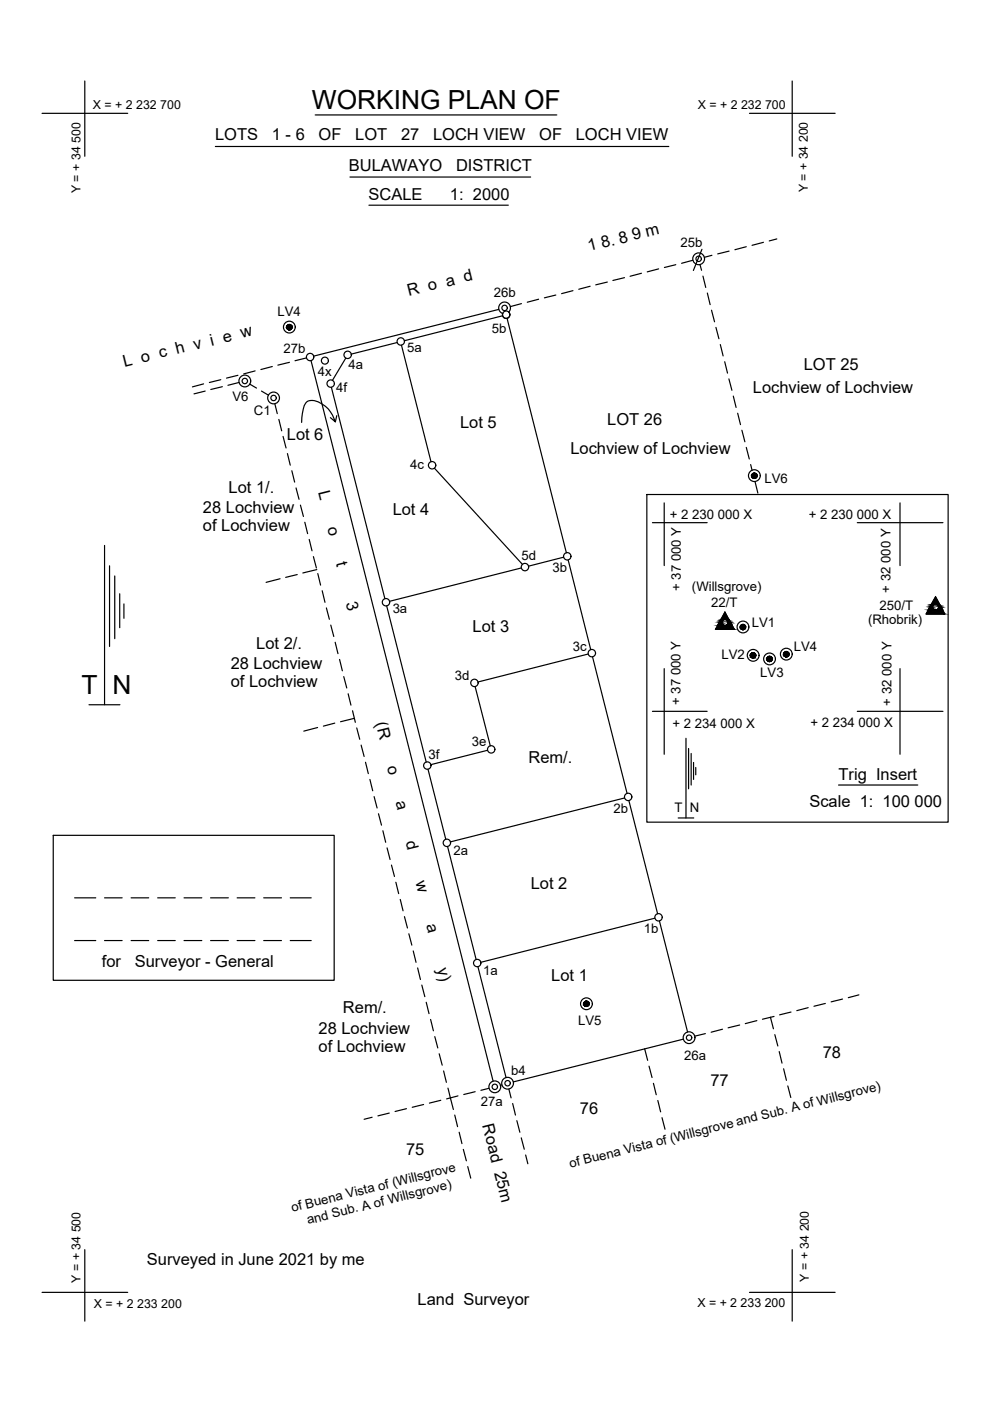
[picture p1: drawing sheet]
<svg xmlns="http://www.w3.org/2000/svg" width="210mm" height="297mm" viewBox="0 0 210 297" stroke-linecap="round" stroke-linejoin="round" font-family="sans-serif">
<!-- layer: PEN1 -->
<g fill="none" stroke="#000" stroke-width=".25">
<path d="M107.9 66.2a1.25 1.25 0 0 0-.2-1.9 1.25 1.25 0 0 0-1.8 .4 1.25 1.25 0 0 0 .7 1.8"/>
<circle cx="148.1" cy="54.9" r="1.25"/>
<circle cx="61.3" cy="69.3" r="1.25"/>
<circle cx="51.9" cy="80.8" r="1.25"/>
<circle cx="58" cy="84.4" r="1.25"/>
<circle cx="159.9" cy="100.8" r="1.25"/>
<circle cx="153.7" cy="131.9" r=".66"/>
<circle cx="157.5" cy="132.9" r="1.25"/>
<circle cx="159.7" cy="138.9" r="1.25"/>
<circle cx="163.2" cy="139.7" r="1.25"/>
<circle cx="166.7" cy="138.7" r="1.25"/>
<circle cx="198.4" cy="128.7" r=".66"/>
<circle cx="124.3" cy="212.8" r="1.25"/>
<circle cx="104.9" cy="230.4" r="1.25"/>
<circle cx="107.6" cy="229.7" r="1.25"/>
<circle cx="146.1" cy="220" r="1.25"/>
</g>
<!-- layer: 0 -->
<g fill="none" stroke="#000" stroke-width=".25">
<path d="M18 17.2v15.9M168 17.2v15.9M8.9 24h18.2M45.7 31.1h96.1M66.8 24.4h51.3M74.2 37.5h38.3M158.9 24h18.2M78.2 43.5h29.6M128.8 59.8l-2.5 .6M132.4 58.9l-2.5 .6M136 57.9l-2.4 .7M139.6 57l-2.4 .6"/>
<path d="M143.3 56.1l-2.4 .6M146.9 55.2l-2.4 .6M148.4 56.1l.3 1.2M148.8 52.9l-1.8 4.4M149 58.5l.6 2.4M150.9 54.1l-1.6 .5M154.6 53.2l-2.4 .6M158.2 52.3l-2.4 .6M161.9 51.4l-2.4 .6M164.7 50.7l-1.6 .4M50.4 79.6l-2.4 .6M54.1 78.6l-2.4 .7"/>
<path d="M57.7 77.7l-2.4 .6M61.4 76.8l-2.5 .6M65 75.9l-2.4 .6M65.9 76.4l38.6 152.8M73.3 75.9l-2.8 4.8M84.2 72.6l-9.7 2.5M85.1 73.2l6.3 24.7M105.7 65.6l-39.2 9.9M106.5 67l-20.8 5.2M107.5 67.5l12.6 49.7M107.9 66.1a.78 .78 0 0 1-.4 1.4 .78 .78 0 0 1-.9-1.1M110.6 64.4l-2.4 .6"/>
<path d="M114.2 63.4l-2.4 .7M117.8 62.6l-2.4 .5M121.5 61.6l-2.4 .7M125.1 60.7l-2.4 .6M150 62.1l.6 2.5M150.9 65.8l.6 2.4M151.8 69.4l.6 2.4M152.7 73.1l.6 2.4M153.7 76.7l.5 2.4M43.2 81.4l-2.4 .6M43.5 82.9l-2.4 .6M46.8 80.5l-2.4 .6"/>
<path d="M47.1 82l-2.4 .6M50.7 81.1l-2.4 .6M52.9 81.4l1.5 .9M55.4 82.9l1.5 .9M58.3 85.6l.5 2.1M59.1 88.9l.6 2.4M60 92.5l.6 2.5M60.9 96.2l.6 2.4M61.9 99.8l.6 2.4M70 88.5l1.1 .9a5.9 5.9 0 0 0-5.2-4.5l-.6 .1-.5 .4a8.1 8.1 0 0 0-.8 4.2M70.3 82.1l11.3 44.8M71.4 88.1l-.3 1.3"/>
<path d="M92.1 99.3l18.7 20.4M154.5 80.3l.7 2.4M155.5 84l.6 2.4M156.4 87.6l.6 2.4M157.3 91.2l.6 2.5M158.2 94.9l.7 2.4M159.2 98.5l.3 1.2M22.2 115.6v33.8M23.2 120v17.1M62.8 103.4l.6 2.5M63.7 107.1l.6 2.4M64.6 110.7l.6 2.4"/>
<path d="M65.6 114.4l.6 2.4M66.4 118l.7 2.4M119.5 118.1l-7.5 1.9M120.5 118.7l4.8 19M137.1 104.8h63.9v69.5h-63.9zM138.3 110.8h11.6M140.8 106.6v13.3M159.6 100.4l.3 1.1M160.1 102.1l.6 2.4M181.8 110.8h18.1M190.8 106.6v13.3M24.3 122.1v13.3"/>
<path d="M25.4 125.9v7.2M26.3 128v3.1M59.4 122.7l-3 .8M63 121.8l-2.4 .6M67.2 120.8l-3 .7M67.4 121.6l.6 2.5M68.3 125.3l.6 2.4M69.2 128.9l.6 2.4M70.1 132.5l.7 2.4M71.1 136.2l.6 2.4M72 139.8l.6 2.4M82 128.5l8.4 33.1"/>
<path d="M110.5 120.4l-27.9 7.1M124.7 138.7l-23.4 5.9M125.6 139.3l7.4 28.9M153.7 129.8l2 3.6h-4zM198.4 126.5l1.9 3.7h-3.9zM18.9 149.4h6.5M67.3 154.2l-2.9 .8M71 153.3l-2.4 .7M72.9 143.5l.6 2.4M73.8 147.1l.6 2.4M74.7 150.7l.6 2.4M75.1 152.3l-2.9 .7"/>
<path d="M75.6 154.3l.7 2.4M76.6 158l.6 2.4M100.7 145.6l3.3 12.5M103.4 159.1l-12.1 3M138.3 150.8h11.6M140.8 141.8v18.1M145.4 156.5v16.9M146 158.7v8.5M146.5 159.8v6.6M181.8 150.8h18.1M190.8 141.8v18.1M11.3 177.1h59.6v30.7h-59.6z"/>
<path d="M77.5 161.6l.6 2.4M78.4 165.3l.6 2.4M79.3 168.9l.7 2.4M80.2 172.5l.7 2.4M81.2 176.1l.6 2.5M82.1 179.8l.6 2.4M90.7 163.1l3.8 14.9M94.9 179.5l6.1 23.9M132.4 169.2l-37 9.3M133.3 169.7l6.1 24M143.8 173.4h3.3M147.1 161.7v3.6"/>
<path d="M147.5 162.7v1.6M177.8 166.4h16.8M15.8 199.4h4.5M15.8 190.4h4.5M22.2 199.4h3.7M22.2 190.4h3.7M27.8 199.4h3.7M27.8 190.4h3.7M33.4 199.4h3.8M33.4 190.4h3.8M39 199.4h3.8M39 190.4h3.8"/>
<path d="M44.6 199.4h3.8M44.6 190.4h3.8M50.3 199.4h3.7M50.3 190.4h3.7M55.9 199.4h3.8M55.9 190.4h3.8M61.5 199.4h4.5M61.5 190.4h4.5M83 183.4l.6 2.4M83.9 187.1l.6 2.4M84.9 190.7l.6 2.4M85.8 194.3l.6 2.5"/>
<path d="M86.7 198l.6 2.4M138.8 194.7l-36.9 9.3M139.8 195.3l6 23.5M87.6 201.6l.6 2.4M88.5 205.2l.6 2.5M89.4 208.9l.7 2.4M90.4 212.5l.6 2.4M91.3 216.1l.6 2.5M92.2 219.8l.6 2.4M101.3 205l6 23.5M149.5 219.1l-2.2 .6M153.2 218.2l-2.4 .6"/>
<path d="M156.8 217.3l-2.4 .6M160.5 216.4l-2.5 .6M163.4 215.7l.6 2.4M164.1 215.5l-2.4 .6M164.3 219.4l.6 2.4M167.7 214.6l-2.4 .6M171.4 213.6l-2.5 .7M175 212.8l-2.4 .5M178.6 211.8l-2.4 .6M182.1 210.9l-2.2 .6M78.9 236.9l-1.7 .4M82.5 236l-2.4 .6"/>
<path d="M86.2 235.1l-2.4 .6M89.8 234.2l-2.4 .6M93.1 223.4l.7 2.4M93.5 233.3l-2.5 .6M94.1 227.1l.5 2.4M95 230.7l1.1 4.5M96.4 236.4l.6 2.5M97.1 232.4l-2.4 .6M100.7 231.5l-2.4 .6M103.7 230.7l-1.7 .5M106.4 230l-.3 .1M107.9 230.9l.5 1.9"/>
<path d="M108.7 234l.6 2.4M109.6 237.6l.6 2.5M136.7 222.4l.6 2.4M137.6 226l.6 2.5M138.5 229.7l.6 2.4M139.5 233.3l.6 2.4M140.4 237l.6 2.4M144.9 220.3l-36.1 9.1M165.2 223l.6 2.4M166.1 226.6l.6 2.5M167 230.2l.7 2.5M97.4 240.1l.5 2.4"/>
<path d="M98.2 243.7l.7 2.4M99.2 247.3l.6 2.5M110.5 241.2l.7 2.5M111.4 244.9l.5 1.8M8.9 274h18.2M18 265v15.1M158.9 274h18.2M168 265v15.1"/>
<circle cx="148.1" cy="54.9" r=".57"/>
<circle cx="61.3" cy="69.3" r=".57"/>
<circle cx="65.8" cy="75.7" r=".78"/>
<circle cx="68.9" cy="76.5" r=".74"/>
<circle cx="73.7" cy="75.2" r=".78"/>
<circle cx="85" cy="72.4" r=".78"/>
<circle cx="107" cy="65.3" r=".57"/>
<circle cx="107.3" cy="66.7" r=".78"/>
<circle cx="51.9" cy="80.8" r=".57"/>
<circle cx="58" cy="84.4" r=".57"/>
<circle cx="70.1" cy="81.3" r=".78"/>
<circle cx="91.6" cy="98.6" r=".78"/>
<circle cx="120.3" cy="117.9" r=".78"/>
<circle cx="159.9" cy="100.8" r=".57"/>
<circle cx="81.8" cy="127.7" r=".78"/>
<circle cx="111.3" cy="120.2" r=".78"/>
<circle cx="125.5" cy="138.5" r=".78"/>
<circle cx="157.5" cy="132.9" r=".57"/>
<circle cx="159.7" cy="138.9" r=".57"/>
<circle cx="163.2" cy="139.7" r=".57"/>
<circle cx="166.7" cy="138.7" r=".57"/>
<circle cx="100.6" cy="144.8" r=".78"/>
<circle cx="104.1" cy="158.9" r=".78"/>
<circle cx="90.6" cy="162.3" r=".78"/>
<circle cx="94.7" cy="178.7" r=".78"/>
<circle cx="133.2" cy="169" r=".78"/>
<circle cx="139.6" cy="194.5" r=".78"/>
<circle cx="101.2" cy="204.2" r=".78"/>
<circle cx="124.3" cy="212.8" r=".57"/>
<circle cx="104.9" cy="230.4" r=".57"/>
<circle cx="107.6" cy="229.7" r=".57"/>
<circle cx="146.1" cy="220" r=".57"/>
</g>
<g fill="#000" stroke="#000" stroke-width=".21">
<path d="M61.2 69.9h.3zM61.3 68.8h.1zM159.5 101.2h.8zM159.8 101.4h.2zM159.8 100.3h.2zM152.2 132.6h3.1l.4 .8zM153.7 129.8l.8 1.5h-1.6zM157.4 133.5h.2zM157.5 132.4h.1zM159.5 139.5h.3zM159.6 138.4h.1zM163.1 139.2h.1z"/>
<path d="M166.6 139.3h.2zM166.6 138.2h.2zM196.8 129.4h3.1l.4 .8zM198.4 126.5l.8 1.5h-1.7zM163 140.2h.3zM124.2 213.4h.2zM124.2 212.3h.2z"/>
<path d="M61.2 69.9h.2zM61.3 69.9h.1z"/>
<path d="M61.3 68.8l.2 .1zM61.3 68.8l.2 .1z"/>
<path d="M61.2 68.9h.3zM61.2 68.9h.3z"/>
<path d="M61.2 68.9h.4zM61.1 68.9h.5z"/>
<path d="M61.2 69.9h.3zM61.2 69.9h.3z"/>
<path d="M61.1 68.9h.5zM61.1 68.9h.5z"/>
<path d="M61.1 69.9h.5zM61.1 69.9h.4z"/>
<path d="M61.1 68.9h.6zM61.1 68.9h.6z"/>
<path d="M61.1 69.9h.5zM61.1 69.9h.5z"/>
<path d="M61 68.9h.7zM61 68.9h.7z"/>
<path d="M61 69.8h.7zM61 69.8l.6 .1z"/>
<path d="M61 68.9l.8 .1zM61 68.9l.8 .1z"/>
<path d="M61 69.8h.7zM61 69.8h.7z"/>
<path d="M60.9 69h.9zM60.9 69h.9z"/>
<path d="M60.9 69.8h.9zM60.9 69.8h.8z"/>
<path d="M60.9 69l.9 .1zM60.9 69l.9 .1z"/>
<path d="M60.9 69.1h.9zM60.9 69.1h.9z"/>
<path d="M60.9 69.7h.9zM60.9 69.7h.9z"/>
<path d="M60.9 69.7h.9zM60.9 69.7l.9 .1z"/>
<path d="M60.9 69.1l1 .1zM60.9 69.1l1 .1z"/>
<path d="M60.9 69.6h.9zM60.9 69.6l.9 .1z"/>
<path d="M60.8 69.2h1.1zM60.8 69.2h1.1z"/>
<path d="M60.8 69.2l1.1 .1zM60.8 69.2l1.1 .1z"/>
<path d="M60.8 69.3h1.1zM60.8 69.3h1.1z"/>
<path d="M60.8 69.3l1.1 .1zM60.8 69.3l1.1 .1z"/>
<path d="M60.8 69.5h1.1zM60.8 69.5h1.1z"/>
<path d="M60.8 69.5h1.1zM60.8 69.5h1.1z"/>
<path d="M60.8 69.5l1.1 .1zM60.8 69.5l1.1 .1z"/>
<path d="M60.8 69.6h1.1zM60.8 69.6h1z"/>
<path d="M60.8 69.4h1.1zM60.8 69.4l1.1 .1z"/>
<path d="M159.8 101.4h.2zM159.8 101.4h.2z"/>
<path d="M159.8 100.3l.2 .1zM159.8 100.3l.2 .1z"/>
<path d="M159.8 100.4h.3zM159.8 100.4h.3z"/>
<path d="M159.8 100.4h.4zM159.8 100.4h.4z"/>
<path d="M159.8 101.4h.3zM159.8 101.4h.2z"/>
<path d="M159.7 100.4h.5zM159.7 100.4h.5z"/>
<path d="M159.7 101.4h.5zM159.7 101.4h.4z"/>
<path d="M159.7 100.4h.6zM159.7 100.4h.6z"/>
<path d="M159.7 101.4h.5zM159.7 101.4h.5z"/>
<path d="M159.6 100.4l.7 .1zM159.6 100.4l.7 .1z"/>
<path d="M159.6 101.3h.7zM159.6 101.3l.6 .1z"/>
<path d="M159.6 100.5h.7zM159.5 100.5h.8z"/>
<path d="M159.6 101.3h.7zM159.6 101.3h.7z"/>
<path d="M159.5 100.5h.8zM159.5 100.5h.8z"/>
<path d="M159.5 100.5l.9 .1zM159.5 100.5l.9 .1z"/>
<path d="M159.5 101.2h.8zM159.5 101.2l.8 .1z"/>
<path d="M159.5 100.6h.9zM159.5 100.6h.9z"/>
<path d="M159.5 101.2h.9zM159.5 101.2h.8zM159.5 101.2h.8z"/>
<path d="M159.4 100.6l1 .1zM159.4 100.6l1 .1z"/>
<path d="M159.4 100.7h1.1zM159.4 100.7h1.1z"/>
<path d="M159.4 101.1h1zM159.4 101.1h1z"/>
<path d="M159.4 101.1h1zM159.4 101.1l1 .1z"/>
<path d="M159.4 100.7l1.1 .1zM159.4 100.7l1.1 .1z"/>
<path d="M159.4 100.8h1.1zM159.4 100.8h1.1z"/>
<path d="M159.4 100.8l1.1 .1zM159.4 100.8l1.1 .1z"/>
<path d="M159.4 100.9l1.1 .1zM159.4 100.9l1.1 .1z"/>
<path d="M159.4 101h1.1zM159.4 101h1.1z"/>
<path d="M159.4 101h1.1zM159.4 101h1.1z"/>
<path d="M159.4 101h1.1zM159.4 101l1 .1z"/>
<path d="M152.6 131.9l.4 .1v-.1zM152.6 131.9l.4 .1h-.5z"/>
<path d="M152.5 132l.6 .2-.1-.2zM152.5 132l.6 .2h-.7z"/>
<path d="M152.6 131.8l.4 .1 .1-.1zM152.6 131.8l.4 .1h-.4z"/>
<path d="M152.4 132.2h.7zM152.4 132.2h.7h-.8z"/>
<path d="M152.7 131.6l.4 .2v-.2zM152.7 131.6l.4 .2h-.5z"/>
<path d="M152.3 132.2l.9 .2-.1-.2zM152.3 132.2l.9 .2h-.9z"/>
<path d="M152.8 131.6h.4zM152.8 131.6h.3h-.4z"/>
<path d="M152.3 132.4h1zM152.3 132.4h1z"/>
<path d="M152.8 131.4l.4 .2 .1-.2zM152.8 131.4l.4 .2h-.4z"/>
<path d="M152.3 132.4l1.1 .1zM152.3 132.4l1.1 .1z"/>
<path d="M152.9 131.4h.5zM152.9 131.4h.4z"/>
<path d="M152.2 132.5l1.3 .1zM152.2 132.5l1.3 .1z"/>
<path d="M152.9 131.3h.6zM152.9 131.3l.5 .1z"/>
<path d="M152.2 132.6h1.4zM152.2 132.6h1.4z"/>
<path d="M152.9 131.3h.7zM152.9 131.3h.8z"/>
<path d="M152.9 131.3h.7zM152.9 131.3h.6z"/>
<path d="M152.2 132.6h1.5zM152.2 132.6h1.5z"/>
<path d="M153.7 131.3h.8zM153.7 131.3h.8z"/>
<path d="M153.9 131.3h.6zM153.9 131.3h.6z"/>
<path d="M154 131.3l.6 .1zM154 131.3l.6 .1z"/>
<path d="M154.1 131.4l.5 .1zM154.1 131.4l.5 .1z"/>
<path d="M154.2 131.5l.5 .1-.1-.1zM154.2 131.5l.5 .1z"/>
<path d="M154.2 131.6l.6 .1zM154.2 131.6l.6 .1z"/>
<path d="M154.3 131.7l.5 .1v-.1zM154.3 131.7l.5 .1h-.4z"/>
<path d="M154.4 131.8l.5 .1zM154.4 131.8l.5 .1h-.5z"/>
<path d="M154.4 131.9l.6 .2-.1-.2zM154.4 131.9l.6 .2h-.6z"/>
<path d="M154.4 132.1l.6 .1v-.1zM154.4 132.1l.6 .1h-.7z"/>
<path d="M154.3 132.2l.8 .1-.1-.1zM154.3 132.2l.8 .1h-.9z"/>
<path d="M154.2 132.3l.9 .1zM154.2 132.3l.9 .1h-.9z"/>
<path d="M154.2 132.4l1 .1zM154.1 132.5h1.1z"/>
<path d="M154.1 132.5l1.1 .1zM154.1 132.5l1.1 .1h-1.2z"/>
<path d="M154 132.6h1.2zM153.9 132.6h1.3z"/>
<path d="M153.9 132.6h1.4zM153.8 132.6h1.5z"/>
<path d="M153.8 132.6h1.5zM153.7 132.6h1.6z"/>
<path d="M151.7 133.4h4zM152.2 132.6l3.5 .8h-4z"/>
<path d="M157.4 133.5h.2zM157.5 133.5h.1z"/>
<path d="M157.5 132.4h.1zM157.4 132.4h.2z"/>
<path d="M157.4 132.4h.3zM157.3 132.4h.4z"/>
<path d="M157.3 132.4h.5zM157.3 132.4h.5z"/>
<path d="M157.3 133.5h.4zM157.3 133.5h.3z"/>
<path d="M157.3 132.4l.5 .1zM157.3 132.4l.5 .1z"/>
<path d="M157.3 133.5h.5zM157.3 133.5h.4z"/>
<path d="M157.3 132.5h.5zM157.2 132.5h.6z"/>
<path d="M157.3 133.4h.5zM157.3 133.4l.5 .1z"/>
<path d="M157.2 132.5h.7zM157.2 132.5h.7z"/>
<path d="M157.2 133.4h.6zM157.2 133.4h.6z"/>
<path d="M157.2 132.5l.7 .1zM157.1 132.6h.8z"/>
<path d="M157.2 133.4h.7zM157.2 133.4h.6z"/>
<path d="M157.1 132.6h.9zM157.1 132.6h.9z"/>
<path d="M157.1 133.3h.8zM157.1 133.3l.8 .1z"/>
<path d="M157.1 132.6l.9 .1zM157.1 132.6l.9 .1z"/>
<path d="M157 132.7h1zM157 132.7h1z"/>
<path d="M157 133.3h1zM157 133.3h1z"/>
<path d="M157.1 133.3h.9zM157.1 133.3h.8z"/>
<path d="M157 132.7h1.1zM157 132.7h1.1z"/>
<path d="M157 133.2h1zM157 133.2l1 .1z"/>
<path d="M157 132.7l1.1 .1zM157 132.7l1.1 .1z"/>
<path d="M157 132.8l1.1 .1zM157 132.8l1.1 .1z"/>
<path d="M157 132.9h1.1zM157 132.9h1.1z"/>
<path d="M157 132.9l1.1 .1zM157 132.9l1.1 .1z"/>
<path d="M157 133h1.1zM157 133h1.1z"/>
<path d="M157 133h1.1zM157 133h1.1z"/>
<path d="M157 133l1.1 .1zM157 133l1.1 .1z"/>
<path d="M157 133.1l1.1 .1zM157 133.1l1.1 .1z"/>
<path d="M157 133.2h1.1zM157 133.2h1z"/>
<path d="M159.5 139.5h.2zM159.6 139.5h.1z"/>
<path d="M159.6 138.4h.2zM159.5 138.4h.3z"/>
<path d="M159.5 138.4h.3zM159.5 138.4h.3z"/>
<path d="M159.5 138.4l.4 .1zM159.5 138.4l.4 .1z"/>
<path d="M159.5 139.5h.3zM159.5 139.5h.3z"/>
<path d="M159.4 138.5h.5zM159.4 138.5h.5z"/>
<path d="M159.4 139.4h.5zM159.4 139.4l.4 .1z"/>
<path d="M159.4 138.5h.6zM159.3 138.5h.7z"/>
<path d="M159.4 139.4h.5zM159.4 139.4h.5z"/>
<path d="M159.3 138.5h.7zM159.3 138.5h.7z"/>
<path d="M159.3 139.4h.7zM159.3 139.4h.6z"/>
<path d="M159.3 138.5l.7 .1zM159.3 138.5l.7 .1z"/>
<path d="M159.3 139.3h.7zM159.3 139.3l.7 .1z"/>
<path d="M159.2 138.6h.9zM159.2 138.6h.9z"/>
<path d="M159.2 139.3h.8zM159.2 139.3h.8z"/>
<path d="M159.2 138.6h.9zM159.2 138.6h.9z"/>
<path d="M159.2 139.3h.9zM159.2 139.3h.8z"/>
<path d="M159.2 138.6l.9 .1zM159.2 138.6l.9 .1z"/>
<path d="M159.2 138.7l1 .1zM159.2 138.7l1 .1z"/>
<path d="M159.2 139.2l.9 .1zM159.2 139.2l.9 .1z"/>
<path d="M159.2 139.3h.9zM159.2 139.3h.9z"/>
<path d="M159.1 138.8h1.1zM159.1 138.8h1.1z"/>
<path d="M159.1 138.8h1.1zM159.1 138.8h1.1z"/>
<path d="M159.1 138.8l1.1 .1zM159.1 138.8l1.1 .1z"/>
<path d="M159.1 139.1h1.1zM159.1 139.1h1.1z"/>
<path d="M159.1 139.1h1.1zM159.1 139.1h1.1z"/>
<path d="M159.1 139.1h1.1zM159.1 139.1l1 .1z"/>
<path d="M159.1 138.9l1.1 .1zM159.1 138.9l1.1 .1z"/>
<path d="M159.1 139h1.1zM159.1 139h1.1z"/>
<path d="M159.1 139h1.1zM159.1 139l1.1 .1z"/>
<path d="M163.1 139.2h.2zM163 139.2h.3z"/>
<path d="M163 139.2h.3zM163 139.2h.3z"/>
<path d="M163 139.2h.4zM163 139.2h.4z"/>
<path d="M162.9 139.2h.5zM162.9 139.2h.5z"/>
<path d="M162.9 139.2l.6 .1zM162.9 139.2l.6 .1z"/>
<path d="M162.8 139.3h.7zM162.8 139.3h.7z"/>
<path d="M162.8 139.3h.8zM162.8 139.3h.8z"/>
<path d="M162.8 139.3l.8 .1zM162.8 139.3l.8 .1z"/>
<path d="M162.7 139.4h.9zM162.7 139.4h.9z"/>
<path d="M162.7 139.4l.9 .1zM162.7 139.4l.9 .1z"/>
<path d="M162.7 139.5h.9zM162.7 139.5h.9z"/>
<path d="M162.6 139.5l1.1 .1zM162.6 139.5l1.1 .1z"/>
<path d="M162.6 139.9l1 .1zM162.6 139.9l1 .1z"/>
<path d="M162.7 140h.9zM162.7 140h.9z"/>
<path d="M162.6 139.6h1.1zM162.6 139.6h1.1z"/>
<path d="M162.6 139.6h1.1zM162.6 139.6h1.1z"/>
<path d="M162.6 139.6l1.1 .1zM162.6 139.6l1.1 .1z"/>
<path d="M162.6 139.7l1.1 .1zM162.6 139.7l1.1 .1z"/>
<path d="M162.6 139.8h1.1zM162.6 139.8h1.1z"/>
<path d="M162.6 139.8l1.1 .1zM162.6 139.8l1.1 .1z"/>
<path d="M162.6 139.9h1.1zM162.6 139.9h1z"/>
<path d="M166.6 139.3h.2zM166.6 139.3h.2z"/>
<path d="M166.6 138.2h.2zM166.6 138.2h.2z"/>
<path d="M166.6 138.2h.3zM166.5 138.2h.4z"/>
<path d="M166.5 138.2h.4zM166.5 138.2h.4z"/>
<path d="M166.5 139.3h.4zM166.5 139.3h.3z"/>
<path d="M166.5 138.2h.5zM166.4 138.2h.6z"/>
<path d="M166.5 139.2h.4zM166.5 139.2l.4 .1z"/>
<path d="M166.4 138.2l.6 .1zM166.4 138.2l.6 .1z"/>
<path d="M166.4 139.2h.6zM166.4 139.2h.5z"/>
<path d="M166.4 138.3h.7zM166.4 138.3h.7z"/>
<path d="M166.4 139.2h.6zM166.4 139.2h.6z"/>
<path d="M166.4 138.3h.7zM166.3 138.3h.8z"/>
<path d="M166.4 139.1h.7zM166.4 139.1l.6 .1z"/>
<path d="M166.3 138.3l.8 .1zM166.3 138.3l.8 .1z"/>
<path d="M166.3 138.4h.9zM166.3 138.4h.9z"/>
<path d="M166.3 139.1h.8zM166.3 139.1h.8z"/>
<path d="M166.3 139.1h.8zM166.3 139.1h.8z"/>
<path d="M166.2 138.4l1 .1zM166.2 138.4l1 .1z"/>
<path d="M166.2 139.1h1zM166.2 139.1h.9z"/>
<path d="M166.2 138.5h1zM166.2 138.5h1z"/>
<path d="M166.2 138.5l1 .1zM166.2 138.5l1 .1z"/>
<path d="M166.2 138.9l1 .1zM166.2 138.9l1 .1z"/>
<path d="M166.2 139h1zM166.2 139l1 .1z"/>
<path d="M166.2 138.6h1zM166.2 138.6h1z"/>
<path d="M166.1 138.6l1.1 .1zM166.1 138.6l1.1 .1z"/>
<path d="M166.1 138.7h1.1zM166.1 138.7h1.1z"/>
<path d="M166.1 138.7l1.1 .1zM166.1 138.7l1.1 .1z"/>
<path d="M166.1 138.8h1.1zM166.1 138.8h1.1z"/>
<path d="M166.1 138.8l1.1 .1zM166.1 138.8l1.1 .1z"/>
<path d="M166.2 138.9h1zM166.2 138.9h1z"/>
<path d="M197.3 128.5l.4 .1v-.1zM197.3 128.5l.4 .1h-.5z"/>
<path d="M197.2 128.6l.5 .2v-.2zM197.2 128.6l.5 .2h-.6z"/>
<path d="M197.1 128.8l.6 .1v-.1zM197.1 128.8l.6 .1h-.7z"/>
<path d="M197 128.9l.8 .1zM197 128.9l.8 .1z"/>
<path d="M197.3 128.4l.4 .1 .1-.1zM197.3 128.4l.4 .1h-.4z"/>
<path d="M197 129l.8 .1v-.1zM197 129l.8 .1h-.9z"/>
<path d="M197.4 128.3l.4 .1v-.1zM197.4 128.3l.4 .1h-.5z"/>
<path d="M196.9 129.1l1 .1zM196.9 129.1l1 .1z"/>
<path d="M197.4 128.2h.5zM197.4 128.2l.4 .1z"/>
<path d="M196.9 129.2l1.1 .1zM196.9 129.2l1.1 .1z"/>
<path d="M197.5 128.1h.5zM197.5 128.1l.4 .1z"/>
<path d="M196.8 129.3h1.3zM196.8 129.3h1.3z"/>
<path d="M197.5 128h.6zM197.5 128h.7z"/>
<path d="M197.5 128h.6zM197.5 128l.5 .1z"/>
<path d="M196.8 129.3l1.4 .1zM196.8 129.3l1.4 .1z"/>
<path d="M197.5 128h.9zM197.5 128h.7z"/>
<path d="M196.8 129.4h1.6zM196.8 129.4h1.6z"/>
<path d="M198.4 128h.8zM198.4 128h.8z"/>
<path d="M198.5 128l.7 .1zM198.5 128l.7 .1z"/>
<path d="M198.6 128.1h.6zM198.6 128.1h.6z"/>
<path d="M198.7 128.1l.5 .1zM198.7 128.1l.5 .1z"/>
<path d="M198.8 128.2l.5 .1zM198.8 128.2l.5 .1z"/>
<path d="M198.9 128.3l.5 .1zM198.9 128.3l.5 .1z"/>
<path d="M199 128.4l.5 .2zM199 128.4l.5 .2h-.5z"/>
<path d="M199 128.6l.5 .1v-.1zM199 128.6l.5 .1h-.5z"/>
<path d="M199 128.7l.6 .1-.1-.1zM199 128.7l.6 .1h-.6z"/>
<path d="M199 128.8l.7 .1-.1-.1zM199 128.8l.7 .1h-.7z"/>
<path d="M199 128.9l.7 .2v-.2zM199 128.9l.7 .2h-.8z"/>
<path d="M198.9 129.1h.9zM198.9 129.1h.9h-1z"/>
<path d="M198.8 129.1l1 .1zM198.8 129.1l1 .1h-1.1z"/>
<path d="M198.7 129.2l1.1 .1zM198.6 129.3h1.2z"/>
<path d="M198.6 129.3h1.3zM198.5 129.3h1.4z"/>
<path d="M198.5 129.3l1.4 .1zM198.4 129.4h1.5z"/>
<path d="M198.4 129.4h1.5zM198.4 129.4h1.5z"/>
<path d="M196.4 130.2h3.9zM196.8 129.4l3.5 .8h-3.9z"/>
<path d="M163 140.2l.2 .1zM163.1 140.3h.1z"/>
<path d="M163 140.2h.3zM163 140.2h.3z"/>
<path d="M162.9 140.2h.5zM162.9 140.2h.4z"/>
<path d="M162.9 140.2h.5zM162.9 140.2h.5z"/>
<path d="M162.8 140.2h.7zM162.8 140.2h.6z"/>
<path d="M162.8 140.2h.7zM162.8 140.2h.7z"/>
<path d="M162.7 140.1h.9zM162.7 140.1h.9z"/>
<path d="M162.8 140.1h.8zM162.8 140.1l.7 .1z"/>
<path d="M162.7 140h.9zM162.7 140l.9 .1z"/>
<path d="M124.2 212.3h.2zM124.2 212.3h.2z"/>
<path d="M124.2 213.4h.2zM124.2 213.4h.2z"/>
<path d="M124.2 212.3h.3zM124.1 212.3h.4z"/>
<path d="M124.1 212.3h.4zM124.1 212.3h.4z"/>
<path d="M124.1 213.3h.4zM124.1 213.3l.3 .1z"/>
<path d="M124.1 212.3h.5zM124 212.3h.6z"/>
<path d="M124.1 213.3h.4zM124.1 213.3h.4z"/>
<path d="M124 212.3l.7 .1zM124 212.3l.7 .1z"/>
<path d="M124 213.3h.6zM124 213.3h.5z"/>
<path d="M124 212.4h.7zM124 212.4h.7z"/>
<path d="M123.9 212.4l.8 .1zM123.9 212.4l.8 .1z"/>
<path d="M123.9 213.3h.8zM123.9 213.3h.8z"/>
<path d="M124 213.3h.7zM124 213.3h.6z"/>
<path d="M123.9 212.5h.8zM123.9 212.5h.8z"/>
<path d="M123.9 213.2h.8zM123.9 213.2l.8 .1z"/>
<path d="M123.9 212.5h.9zM123.9 212.5h.9z"/>
<path d="M123.9 213.2h.8zM123.9 213.2h.8z"/>
<path d="M123.9 212.5l.9 .1zM123.9 212.5l.9 .1z"/>
<path d="M123.9 213.1h.9zM123.9 213.1l.8 .1z"/>
<path d="M123.8 212.6h1zM123.8 212.6h1z"/>
<path d="M123.8 212.6l1 .1zM123.8 212.6l1 .1z"/>
<path d="M123.8 212.7h1.1zM123.8 212.7h1.1z"/>
<path d="M123.8 213h1zM123.8 213h1z"/>
<path d="M123.8 213l1 .1zM123.8 213l1 .1z"/>
<path d="M123.8 213.1h1zM123.8 213.1h1z"/>
<path d="M123.8 212.7l1.1 .1zM123.8 212.7l1.1 .1z"/>
<path d="M123.8 212.8h1.1zM123.8 212.8h1.1z"/>
<path d="M123.8 212.8l1.1 .1zM123.8 212.8l1.1 .1z"/>
<path d="M123.8 212.9h1.1zM123.8 212.9h1.1z"/>
<path d="M123.8 212.9h1.1zM123.8 212.9l1 .1z"/>
</g>
<g font-size="5.6">
<text x="66.1" y="23.1">WORKING PLAN OF</text>
<text x="17.3" y="147.1">T N</text>
</g>
<g font-size="3.5">
<text x="45.6" y="29.7">LOTS</text>
<text x="57.7" y="29.7">1 - 6</text>
<text x="67.6" y="29.7">OF</text>
<text x="75.3" y="29.7">LOT</text>
<text x="85" y="29.7">27</text>
<text x="91.8" y="29.7">LOCH VIEW</text>
<text x="114.3" y="29.7">OF</text>
<text x="122.1" y="29.7">LOCH VIEW</text>
<text x="74" y="36.3">BULAWAYO</text>
<text x="96.7" y="36.3">DISTRICT</text>
<text x="78.1" y="42.5">SCALE</text>
<text x="95.4" y="42.5">1: 2000</text>
<text x="124.9" y="53.3" transform="rotate(-14 124.9 53.3)">1 8. 8 9 m</text>
<text x="86.7" y="62.8" transform="rotate(-14 86.7 62.8)">R o a d</text>
<text x="26.4" y="77.9" transform="rotate(-14 26.4 77.9)">L o c h v i e w</text>
<text x="159.6" y="83.4">Lochview of Lochview</text>
<text x="170.4" y="78.5">LOT 25</text>
<text x="60.8" y="93.3">Lot 6</text>
<text x="97.6" y="90.7">Lot 5</text>
<text x="128.8" y="90.2">LOT 26</text>
<text x="120.9" y="96.2">Lochview of Lochview</text>
<text x="48.5" y="104.5">Lot 1/.</text>
<text x="67.5" y="104.4" transform="rotate(76 67.5 104.4)">L</text>
<text x="43" y="108.9">28 Lochview</text>
<text x="43" y="112.7">of Lochview</text>
<text x="69.3" y="111.9" transform="rotate(76 69.3 111.9)">o</text>
<text x="83.3" y="109.2">Lot 4</text>
<text x="71.2" y="119.5" transform="rotate(76 71.2 119.5)">t</text>
<text x="73.3" y="127.9" transform="rotate(76 73.3 127.9)">3</text>
<text x="54.3" y="137.6">Lot 2/.</text>
<text x="100.2" y="134.1">Lot 3</text>
<text x="48.9" y="141.9">28 Lochview</text>
<text x="48.9" y="145.7">of Lochview</text>
<text x="79.7" y="153.4" transform="rotate(76 79.7 153.4)">(R</text>
<text x="112" y="161.7">Rem/.</text>
<text x="82" y="162.6" transform="rotate(76 82 162.6)">o</text>
<text x="177.8" y="165.4">Trig Insert</text>
<text x="83.9" y="170.1" transform="rotate(76 83.9 170.1)">a</text>
<text x="171.6" y="171.1">Scale 1: 100 000</text>
<text x="86" y="178.6" transform="rotate(76 86 178.6)">d</text>
<text x="88.1" y="187.1" transform="rotate(76 88.1 187.1)">w</text>
<text x="112.6" y="188.5">Lot 2</text>
<text x="90.4" y="196.1" transform="rotate(76 90.4 196.1)">a</text>
<text x="21.6" y="205.1">for</text>
<text x="28.6" y="205.1">Surveyor - General</text>
<text x="92.7" y="205.5" transform="rotate(76 92.7 205.5)">y)</text>
<text x="116.9" y="207.9">Lot 1</text>
<text x="72.7" y="214.8">Rem/.</text>
<text x="67.5" y="219.1">28 Lochview</text>
<text x="67.5" y="223">of Lochview</text>
<text x="174.4" y="224.3">78</text>
<text x="150.6" y="230.2">77</text>
<text x="102.3" y="238.6" transform="rotate(76 102.3 238.6)">Road 25m</text>
<text x="123" y="236.2">76</text>
<text x="86.1" y="244.9">75</text>
<text x="31.1" y="268.2">Surveyed in June 2021 by me</text>
<text x="88.5" y="276.7">Land Surveyor</text>
</g>
<g font-size="2.8">
<text x="144.3" y="52.4">25b</text>
<text x="104.7" y="63.1">26b</text>
<text x="58.8" y="67.1">LV4</text>
<text x="104.3" y="70.6">5b</text>
<text x="60.1" y="74.9">27b</text>
<text x="86.3" y="74.7">5a</text>
<text x="67.4" y="79.7">4x</text>
<text x="71.3" y="83.1">4f</text>
<text x="73.9" y="78.3">4a</text>
<text x="49.3" y="85">V6</text>
<text x="53.8" y="88">C1</text>
<text x="86.9" y="99.4">4c</text>
<text x="162.1" y="102.5">LV6</text>
<text x="142" y="110.1">+ 2 230 000 X</text>
<text x="171.5" y="110.1">+ 2 230 000 X</text>
<text x="110.6" y="118.8">5d</text>
<text x="117.1" y="121.3">3b</text>
<text x="144.3" y="125.3" transform="rotate(-90 144.3 125.3)">+ 37 000 Y</text>
<text x="146.7" y="125.3">(Willsgrove)</text>
<text x="188.8" y="125.6" transform="rotate(-90 188.8 125.6)">+ 32 000 Y</text>
<text x="83.3" y="130">3a</text>
<text x="150.8" y="128.8">22/T</text>
<text x="186.5" y="129.4">250/T</text>
<text x="159.4" y="133">LV1</text>
<text x="184.1" y="132.4">(Rhobrik)</text>
<text x="121.4" y="138">3c</text>
<text x="153" y="139.7">LV2</text>
<text x="161.2" y="143.6">LV3</text>
<text x="168.3" y="138.1">LV4</text>
<text x="96.5" y="144.1">3d</text>
<text x="144.3" y="149.5" transform="rotate(-90 144.3 149.5)">+ 37 000 Y</text>
<text x="189" y="149.6" transform="rotate(-90 189 149.6)">+ 32 000 Y</text>
<text x="142.6" y="154.3">+ 2 234 000 X</text>
<text x="171.9" y="154.1">+ 2 234 000 X</text>
<text x="90.9" y="161">3f</text>
<text x="100" y="158.2">3e</text>
<text x="130.1" y="172.4">2b</text>
<text x="143" y="172.2">T N</text>
<text x="96.1" y="181.3">2a</text>
<text x="136.5" y="197.9">1b</text>
<text x="102.5" y="206.7">1a</text>
<text x="122.6" y="217.3">LV5</text>
<text x="108.4" y="227.8">b4</text>
<text x="145.1" y="224.6">26a</text>
<text x="101.9" y="234.6">27a</text>
<text x="120.9" y="247.6" transform="rotate(-14 120.9 247.6)">of Buena Vista of (Willsgrove and Sub. A of Willsgrove)</text>
<text x="62" y="257" transform="rotate(-14 62 257)">of Buena Vista of (Willsgrove</text>
<text x="65.3" y="259.6" transform="rotate(-14 65.3 259.6)">and Sub. A of Willsgrove)</text>
</g>
<g font-size="2.6">
<text x="19.7" y="23">X = + 2 232 700</text>
<text x="147.9" y="23">X = + 2 232 700</text>
<text x="17" y="41" transform="rotate(-90 17 41)">Y = + 34 500</text>
<text x="171.3" y="40.8" transform="rotate(-90 171.3 40.8)">Y = + 34 200</text>
<text x="17" y="271.9" transform="rotate(-90 17 271.9)">Y = + 34 500</text>
<text x="171.5" y="271.7" transform="rotate(-90 171.5 271.7)">Y = + 34 200</text>
<text x="19.9" y="277.4">X = + 2 233 200</text>
<text x="147.9" y="277.1">X = + 2 233 200</text>
</g>
</svg>
